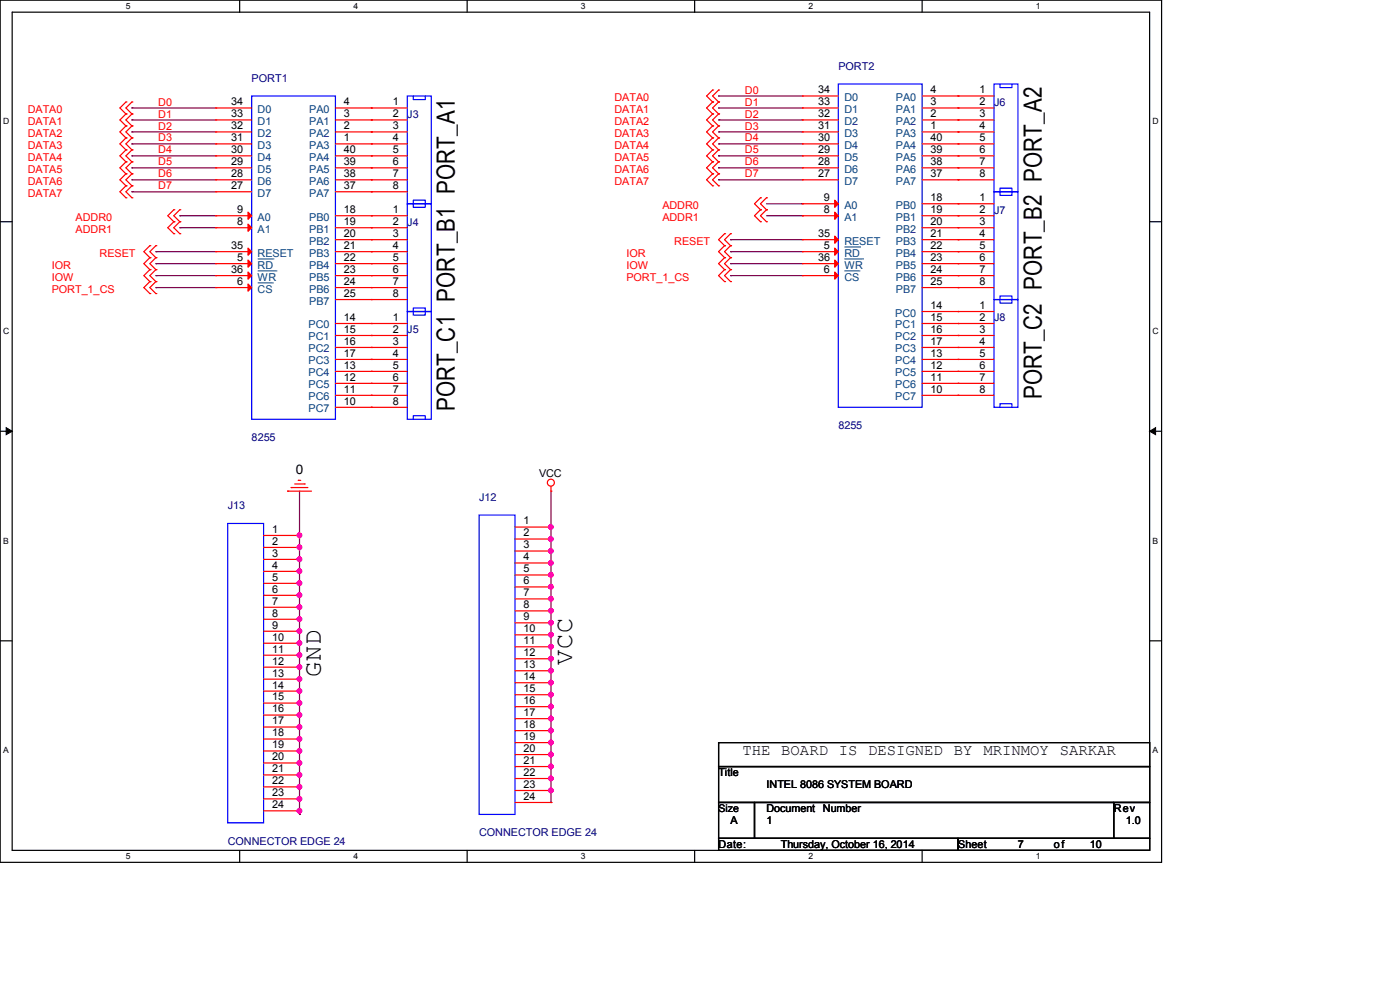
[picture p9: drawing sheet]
<svg xmlns="http://www.w3.org/2000/svg" width="297mm" height="210mm" viewBox="0 0 297 210" stroke-linecap="round" stroke-linejoin="round" font-family="sans-serif">
<path d="M0 0h246.4v182.9h-246.4zM2.6 2.6h241.3v177.8h-241.3z" fill="none" stroke="#000" stroke-width=".25"/>
<g fill="#fff">
<path d="M26.7 .3h1v2h-1z"/>
<path d="M26.7 180.6h1v2h-1z"/>
</g>
<path d="M50.8 0v2.6M50.8 180.4v2.5" fill="none" stroke="#000" stroke-width=".25"/>
<g fill="#fff">
<path d="M75 .3h.9v2h-.9z"/>
<path d="M75 180.6h.9v2h-.9z"/>
</g>
<path d="M99.1 0v2.6M99.1 180.4v2.5" fill="none" stroke="#000" stroke-width=".25"/>
<g fill="#fff">
<path d="M123.2 .3h1v2h-1z"/>
<path d="M123.2 180.6h1v2h-1z"/>
</g>
<path d="M147.4 0v2.6M147.4 180.4v2.5" fill="none" stroke="#000" stroke-width=".25"/>
<g fill="#fff">
<path d="M171.5 .3h1v2h-1z"/>
<path d="M171.5 180.6h1v2h-1z"/>
</g>
<path d="M195.6 0v2.6M195.6 180.4v2.5" fill="none" stroke="#000" stroke-width=".25"/>
<g fill="#fff">
<path d="M219.8 .3h.9v2h-.9z"/>
<path d="M219.8 180.6h.9v2h-.9z"/>
<path d="M.7 24.8h1.2v2h-1.2z"/>
<path d="M244.5 24.8h1.3v2h-1.3z"/>
<path d="M.7 69.3h1.2v1.9h-1.2z"/>
<path d="M244.5 69.3h1.3v1.9h-1.3z"/>
</g>
<path d="M0 47h2.6M243.9 47h2.5" fill="none" stroke="#000" stroke-width=".25"/>
<g fill="#fff">
<path d="M.7 113.7h1.2v2h-1.2z"/>
<path d="M244.5 113.7h1.2v2h-1.2z"/>
</g>
<path d="M0 91.5h2.6M243.9 91.5h2.5" fill="none" stroke="#000" stroke-width=".25"/>
<path d="M1.3 90.7l1.3 .8-1.3 .7zM243.9 91.5l1.3-.8v1.5z" fill="#000" stroke="#000" stroke-width=".21"/>
<g fill="#fff">
<path d="M.7 158.2h1.2v1.9h-1.2z"/>
<path d="M244.5 158.2h1.2v1.9h-1.2z"/>
</g>
<path d="M0 135.9h2.6M243.9 135.9h2.5M152.4 157.5h91.5v5.1h-91.5zM152.4 162.6h91.5v7.6h-91.5zM152.4 170.2h7.7v7.6h-7.7zM152.4 177.8h50.8v2.6h-50.8zM160.1 170.2h76.2v7.6h-76.2zM203.2 177.8h40.7v2.6h-40.7zM236.3 170.2h7.6v7.6h-7.6z" fill="none" stroke="#000" stroke-width=".25"/>
<g fill="none" stroke="#800040" stroke-width=".25">
<path d="M28 22.9h.1M28 25.4h.1M28 28h.1M28 33.1h.1M28 35.6h.1M28 38.1h.1M28 30.5h.1M28 22.9h17.8M28 25.4h17.8M28 28h17.8M28 33.1h17.8M28 35.6h17.8"/>
<path d="M28 38.1h17.8M28 30.5h17.8M152.4 20.4h.1M152.4 22.9h.1M152.4 25.4h.1M152.4 30.5h.1M152.4 33.1h.1M152.4 35.6h.1M152.4 38.1h.1M152.4 28h.1M152.4 22.9h17.8M152.4 25.4h17.8"/>
<path d="M152.4 28h17.8M152.4 33.1h17.8M152.4 35.6h17.8M152.4 38.1h17.8M152.4 30.5h17.8M152.4 20.4h17.8M28 40.7h.1M28 40.7h17.8M33.1 58.5h.1M33.1 55.9h.1M33.1 53.4h.1M33.1 58.5h12.7"/>
<path d="M33.1 55.9h12.7M33.1 53.4h12.7M38.1 45.8h.1M38.1 48.3h.1M38.1 45.8h7.7M38.1 48.3h7.7M155 58.5h.1M155 55.9h.1M155 53.4h.1M155 50.8h.1M155 58.5h15.2M155 55.9h15.2"/>
<path d="M155 53.4h15.2M155 50.8h15.2M162.6 45.8h7.6M162.6 43.2h7.6M170.2 43.2h.1M170.2 45.8h.1M33.1 61h.1M33.1 61h12.7M63.5 113.6h.1M63.5 116.1h.1M63.5 118.7h.1M63.5 104.2v68.6"/>
<path d="M116.9 111.8h.1M116.9 114.3h.1M116.9 116.9h.1M116.9 119.4h.1M116.9 104.2v66M63.5 121.2h.1M63.5 123.7h.1M63.5 126.3h.1M63.5 128.8h.1M63.5 131.4h.1M63.5 133.9h.1M63.5 136.4h.1"/>
<path d="M63.5 139h.1M116.9 122h.1M116.9 124.5h.1M116.9 127h.1M116.9 129.6h.1M116.9 132.1h.1M116.9 134.7h.1M116.9 137.2h.1M116.9 139.7h.1M63.5 141.5h.1M63.5 144.1h.1M63.5 146.6h.1"/>
<path d="M63.5 149.1h.1M63.5 151.7h.1M63.5 154.2h.1M63.5 156.8h.1M63.5 159.3h.1M116.9 142.3h.1M116.9 144.8h.1M116.9 147.4h.1M116.9 149.9h.1M116.9 152.4h.1M116.9 155h.1M116.9 157.5h.1"/>
<path d="M63.5 161.8h.1M63.5 164.4h.1M63.5 166.9h.1M63.5 169.5h.1M63.5 172h.1M63.5 172.8h.1M116.9 160.1h.1M116.9 162.6h.1M116.9 165.1h.1M116.9 167.7h.1M116.9 170.2h.1"/>
</g>
<g fill="#f0f" stroke="#f0f" stroke-width=".25">
<circle cx="116.9" cy="111.8" r=".49"/>
<circle cx="116.9" cy="114.3" r=".49"/>
<circle cx="116.9" cy="116.9" r=".49"/>
<circle cx="116.9" cy="119.4" r=".49"/>
<circle cx="116.9" cy="121.9" r=".49"/>
<circle cx="116.9" cy="124.5" r=".49"/>
<circle cx="116.9" cy="127" r=".49"/>
<circle cx="116.9" cy="129.6" r=".49"/>
<circle cx="116.9" cy="132.1" r=".49"/>
<circle cx="116.9" cy="134.6" r=".49"/>
<circle cx="116.9" cy="137.2" r=".49"/>
<circle cx="116.9" cy="139.7" r=".49"/>
<circle cx="116.9" cy="142.3" r=".49"/>
<circle cx="116.9" cy="144.8" r=".49"/>
<circle cx="116.9" cy="147.3" r=".49"/>
<circle cx="116.9" cy="149.9" r=".49"/>
<circle cx="116.9" cy="152.4" r=".49"/>
<circle cx="116.9" cy="155" r=".49"/>
<circle cx="116.9" cy="157.5" r=".49"/>
<circle cx="116.9" cy="160" r=".49"/>
<circle cx="116.9" cy="162.6" r=".49"/>
<circle cx="116.9" cy="165.1" r=".49"/>
<circle cx="116.9" cy="167.7" r=".49"/>
<circle cx="63.5" cy="113.6" r=".49"/>
<circle cx="63.5" cy="116.1" r=".49"/>
<circle cx="63.5" cy="118.6" r=".49"/>
<circle cx="63.5" cy="121.2" r=".49"/>
<circle cx="63.5" cy="123.7" r=".49"/>
<circle cx="63.5" cy="126.3" r=".49"/>
<circle cx="63.5" cy="128.8" r=".49"/>
<circle cx="63.5" cy="131.3" r=".49"/>
<circle cx="63.5" cy="133.9" r=".49"/>
<circle cx="63.5" cy="136.4" r=".49"/>
<circle cx="63.5" cy="139" r=".49"/>
<circle cx="63.5" cy="141.5" r=".49"/>
<circle cx="63.5" cy="144" r=".49"/>
<circle cx="63.5" cy="146.6" r=".49"/>
<circle cx="63.5" cy="149.1" r=".49"/>
<circle cx="63.5" cy="151.7" r=".49"/>
<circle cx="63.5" cy="154.2" r=".49"/>
<circle cx="63.5" cy="156.7" r=".49"/>
<circle cx="63.5" cy="159.3" r=".49"/>
<circle cx="63.5" cy="161.8" r=".49"/>
<circle cx="63.5" cy="164.4" r=".49"/>
<circle cx="63.5" cy="166.9" r=".49"/>
<circle cx="63.5" cy="169.4" r=".49"/>
<circle cx="63.5" cy="172" r=".49"/>
</g>
<g fill="none" stroke="#f00" stroke-width=".25">
<path d="M151.2 19.1h.1M151.2 19.1l-1.3 1.3 1.3 1.2M152.4 19.1h.1M152.4 19.1l-1.2 1.3 1.2 1.2M26.7 21.6h.1M26.7 24.2h.1M26.7 26.7h.1M26.7 29.3h.1M26.7 31.8h.1M26.7 34.3h.1M26.7 36.9h.1M26.7 39.4h.1"/>
<path d="M26.7 21.6l-1.3 1.3 1.3 1.3M26.7 24.2l-1.3 1.2 1.3 1.3M26.7 26.7l-1.3 1.3 1.3 1.3M26.7 29.3l-1.3 1.2 1.3 1.3M26.7 31.8l-1.3 1.3 1.3 1.2M26.7 34.3l-1.3 1.3 1.3 1.3M26.7 36.9l-1.3 1.2 1.3 1.3M26.7 39.4l-1.3 1.3 1.3 1.3M28 21.6h.1M28 24.2h.1M28 26.7h.1M28 29.3h.1"/>
<path d="M28 31.8h.1M28 34.3h.1M28 36.9h.1M28 39.4h.1M28 21.6l-1.3 1.3 1.3 1.3M28 24.2l-1.3 1.2 1.3 1.3M28 26.7l-1.3 1.3 1.3 1.3M28 29.3l-1.3 1.2 1.3 1.3M28 31.8l-1.3 1.3 1.3 1.2M28 34.3l-1.3 1.3 1.3 1.3M28 36.9l-1.3 1.2 1.3 1.3M28 39.4l-1.3 1.3 1.3 1.3"/>
<path d="M45.8 22.9h.1M45.8 25.4h.1M45.8 28h.1M45.8 30.5h.1M45.8 33.1h.1M45.8 35.6h.1M45.8 38.1h.1M45.8 22.9h7.6M45.8 25.4h7.6M45.8 28h7.6M45.8 30.5h7.6M45.8 33.1h7.6"/>
<path d="M45.8 35.6h7.6M45.8 38.1h7.6M71.2 22.9h15.2M71.2 25.4h15.2M71.2 28h15.2M71.2 30.5h15.2M71.2 33.1h15.2M71.2 35.6h15.2M71.2 38.1h15.2M78.8 22.9h.1M78.8 25.4h.1M78.8 28h.1"/>
<path d="M78.8 30.5h.1M78.8 33.1h.1M78.8 35.6h.1M78.8 38.1h.1M151.2 21.6h.1M151.2 24.2h.1M151.2 26.7h.1M151.2 29.3h.1M151.2 31.8h.1M151.2 34.3h.1M151.2 36.9h.1M151.2 39.4h.1"/>
<path d="M151.2 21.6l-1.3 1.3 1.3 1.3M151.2 24.2l-1.3 1.2 1.3 1.3M151.2 26.7l-1.3 1.3 1.3 1.3M151.2 29.3l-1.3 1.2 1.3 1.3M151.2 31.8l-1.3 1.3 1.3 1.2M151.2 34.3l-1.3 1.3 1.3 1.3M151.2 36.9l-1.3 1.2 1.3 1.3M152.4 21.6h.1M152.4 24.2h.1M152.4 26.7h.1M152.4 29.3h.1M152.4 31.8h.1"/>
<path d="M152.4 34.3h.1M152.4 36.9h.1M152.4 39.4h.1M152.4 21.6l-1.2 1.3 1.2 1.3M152.4 24.2l-1.2 1.2 1.2 1.3M152.4 26.7l-1.2 1.3 1.2 1.3M152.4 29.3l-1.2 1.2 1.2 1.3M152.4 31.8l-1.2 1.3 1.2 1.2M152.4 34.3l-1.2 1.3 1.2 1.3M152.4 36.9l-1.2 1.2 1.2 1.3M170.2 20.4h.1M170.2 22.9h.1"/>
<path d="M170.2 25.4h.1M170.2 28h.1M170.2 30.5h.1M170.2 33.1h.1M170.2 35.6h.1M170.2 38.1h.1M170.2 22.9h7.6M170.2 25.4h7.6M170.2 28h7.6M170.2 30.5h7.6M170.2 33.1h7.6M170.2 35.6h7.6"/>
<path d="M170.2 38.1h7.6M170.2 20.4h7.6M195.6 22.9h15.3M195.6 25.4h15.3M195.6 28h15.3M195.6 30.5h15.3M195.6 33.1h15.3M195.6 35.6h15.3M195.6 38.1h15.3M195.6 20.4h15.3M203.2 20.4h.1M203.2 22.9h.1"/>
<path d="M203.2 25.4h.1M203.2 28h.1M203.2 30.5h.1M203.2 33.1h.1M203.2 35.6h.1M203.2 38.1h.1M26.7 42h.1M28 42h.1M31.8 59.7h.1M31.8 57.2h.1M31.8 54.7h.1M31.8 52.1h.1"/>
<path d="M31.8 59.7l-1.3 1.3 1.3 1.3M31.8 57.2l-1.3 1.3 1.3 1.2M31.8 54.7l-1.3 1.2 1.3 1.3M31.8 52.1l-1.3 1.3 1.3 1.3M33.1 59.7h.1M33.1 57.2h.1M33.1 54.7h.1M33.1 52.1h.1M33.1 59.7l-1.3 1.3 1.3 1.3M33.1 57.2l-1.3 1.3 1.3 1.2M33.1 54.7l-1.3 1.2 1.3 1.3M33.1 52.1l-1.3 1.3 1.3 1.3"/>
<path d="M36.9 44.5h.1M36.9 47h.1M36.9 49.6h.1M36.9 44.5l-1.3 1.3 1.3 1.2M36.9 47l-1.3 1.3 1.3 1.3M38.1 44.5h.1M38.1 47h.1M38.1 49.6h.1M38.1 44.5l-1.2 1.3 1.2 1.2M38.1 47l-1.2 1.3 1.2 1.3M45.8 40.7h.1M45.8 55.9h.1"/>
<path d="M45.8 58.5h.1M45.8 45.8h.1M45.8 48.3h.1M45.8 53.4h.1M45.8 45.8h7.6M45.8 48.3h7.6M45.8 53.4h7.6M45.8 55.9h7.6M45.8 58.5h7.6M45.8 40.7h7.6M71.2 45.8h15.2M71.2 48.3h15.2"/>
<path d="M71.2 50.8h15.2M71.2 53.4h15.2M71.2 55.9h15.2M71.2 58.5h15.2M71.2 40.7h15.2M78.8 45.8h.1M78.8 48.3h.1M78.8 50.8h.1M78.8 53.4h.1M78.8 55.9h.1M78.8 58.5h.1M78.8 40.7h.1"/>
<path d="M153.7 57.2h.1M153.7 59.7h.1M153.7 54.7h.1M153.7 52.1h.1M153.7 49.6h.1M153.7 57.2l-1.3 1.3 1.3 1.2M153.7 54.7l-1.3 1.2 1.3 1.3M153.7 52.1l-1.3 1.3 1.3 1.3M153.7 49.6l-1.3 1.2 1.3 1.3M155 57.2h.1M155 59.7h.1M155 54.7h.1"/>
<path d="M155 52.1h.1M155 49.6h.1M155 57.2l-1.3 1.3 1.3 1.2M155 54.7l-1.3 1.2 1.3 1.3M155 52.1l-1.3 1.3 1.3 1.3M155 49.6l-1.3 1.2 1.3 1.3M161.3 42h.1M161.3 44.5h.1M161.3 47h.1M161.3 42l-1.2 1.2 1.2 1.3M161.3 44.5l-1.2 1.3 1.2 1.2M162.6 42h.1"/>
<path d="M162.6 44.5h.1M162.6 47h.1M162.6 42l-1.3 1.2 1.3 1.3M162.6 44.5l-1.3 1.3 1.3 1.2M170.2 53.4h.1M170.2 55.9h.1M170.2 43.2h.1M170.2 45.8h.1M170.2 50.8h.1M170.2 58.5h.1M170.2 45.8h7.6M170.2 50.8h7.6"/>
<path d="M170.2 53.4h7.6M170.2 55.9h7.6M170.2 58.5h7.6M170.2 43.2h7.6M195.6 45.8h15.3M195.6 48.3h15.3M195.6 50.8h15.3M195.6 53.4h15.3M195.6 55.9h15.3M195.6 58.5h15.3M195.6 43.2h15.3M203.2 43.2h.1"/>
<path d="M203.2 45.8h.1M203.2 48.3h.1M203.2 50.8h.1M203.2 53.4h.1M203.2 55.9h.1M203.2 58.5h.1M31.8 62.3h.1M33.1 62.3h.1M45.8 61h.1M45.8 61h7.6M71.2 61h15.2M71.2 63.5h15.2"/>
<path d="M71.2 68.6h15.2M71.2 71.2h15.2M71.2 73.7h15.2M71.2 76.2h15.2M71.2 78.8h15.2M78.8 61h.1M78.8 63.5h.1M78.8 68.6h.1M78.8 71.2h.1M78.8 73.7h.1M78.8 76.2h.1M78.8 78.8h.1"/>
<path d="M195.6 61h15.3M195.6 68.6h15.3M195.6 71.2h15.3M195.6 73.7h15.3M195.6 76.2h15.3M195.6 78.8h15.3M195.6 66.1h15.3M203.2 66.1h.1M203.2 68.6h.1M203.2 71.2h.1M203.2 73.7h.1M203.2 76.2h.1"/>
<path d="M203.2 78.8h.1M203.2 61h.1M71.2 81.3h15.2M71.2 83.9h15.2M71.2 86.4h15.2M78.8 81.3h.1M78.8 83.9h.1M78.8 86.4h.1M195.6 81.3h15.3M195.6 83.9h15.3M203.2 81.3h.1M203.2 83.9h.1"/>
<path d="M55.9 113.6h7.6M55.9 116.1h7.6M55.9 118.7h7.6M61 104.2h.1M61 104.2h5.1M61.8 103.4h.1M61.8 103.4h3.5M62.5 102.7h2.1M63.3 101.9h.1M63.3 101.9h.5M63.5 113.6h.1M63.5 116.1h.1"/>
<path d="M63.5 118.7h.1M64.6 102.7h.1M109.3 111.8h7.6M109.3 114.3h7.6M109.3 116.9h7.6M109.3 119.4h7.6M116.9 104.2h.1M116.9 111.8h.1M116.9 114.3h.1M116.9 116.9h.1M116.9 119.4h.1M116.9 103.2v1"/>
<path d="M55.9 121.2h7.6M55.9 123.7h7.6M55.9 126.3h7.6M55.9 128.8h7.6M55.9 131.4h7.6M55.9 133.9h7.6M55.9 136.4h7.6M55.9 139h7.6M63.5 121.2h.1M63.5 123.7h.1M63.5 126.3h.1M63.5 128.8h.1"/>
<path d="M63.5 131.4h.1M63.5 133.9h.1M63.5 136.4h.1M63.5 139h.1M109.3 122h7.6M109.3 124.5h7.6M109.3 127h7.6M109.3 129.6h7.6M109.3 132.1h7.6M109.3 134.7h7.6M109.3 137.2h7.6M109.3 139.7h7.6"/>
<path d="M116.9 122h.1M116.9 124.5h.1M116.9 127h.1M116.9 129.6h.1M116.9 132.1h.1M116.9 134.7h.1M116.9 137.2h.1M116.9 139.7h.1M55.9 141.5h7.6M55.9 144.1h7.6M55.9 146.6h7.6M55.9 149.1h7.6"/>
<path d="M55.9 151.7h7.6M55.9 154.2h7.6M55.9 156.8h7.6M55.9 159.3h7.6M63.5 141.5h.1M63.5 144.1h.1M63.5 146.6h.1M63.5 149.1h.1M63.5 151.7h.1M63.5 154.2h.1M63.5 156.8h.1M63.5 159.3h.1"/>
<path d="M109.3 142.3h7.6M109.3 144.8h7.6M109.3 147.4h7.6M109.3 149.9h7.6M109.3 152.4h7.6M109.3 155h7.6M109.3 157.5h7.6M116.9 142.3h.1M116.9 144.8h.1M116.9 147.4h.1M116.9 149.9h.1M116.9 152.4h.1"/>
<path d="M116.9 155h.1M116.9 157.5h.1M55.9 161.8h7.6M55.9 164.4h7.6M55.9 166.9h7.6M55.9 169.5h7.6M55.9 172h7.6M63.5 161.8h.1M63.5 164.4h.1M63.5 166.9h.1M63.5 169.5h.1M63.5 172h.1"/>
<path d="M109.3 160.1h7.6M109.3 162.6h7.6M109.3 165.1h7.6M109.3 167.7h7.6M109.3 170.2h7.6M116.9 160.1h.1M116.9 162.6h.1M116.9 165.1h.1M116.9 167.7h.1M116.9 170.2h.1"/>
<circle cx="116.9" cy="102.4" r=".74"/>
</g>
<g fill="none" stroke="#00f" stroke-width=".25">
<path d="M177.8 17.8h17.8v68.6h-17.8zM210.9 17.8h5v22.9h-5zM212.1 17.8v.8h2.6v-.8M53.4 20.4h17.8v68.5h-17.8zM86.4 20.4h5.1v22.8h-5.1zM87.7 20.4v.7h2.5v-.7M212.1 39.9h2.6v1.5h-2.6zM86.4 43.2h5.1v22.9h-5.1zM87.7 42.5h2.5v1.5h-2.5zM210.9 40.7h5v22.8h-5zM86.4 66.1h5.1v22.8h-5.1zM87.7 65.3h2.5v1.5h-2.5z"/>
<path d="M210.9 63.5h5v22.9h-5zM212.1 62.8h2.6v1.5h-2.6zM87.7 88.9v-.7h2.5v.7M212.1 86.4v-.8h2.6v.8M48.3 111h7.6v63.5h-7.6zM101.6 109.3h7.7v63.5h-7.7z"/>
</g>
<g fill="#f00" stroke="#f00" stroke-width=".25">
<path d="M52.6 55.2l.8 .7-.8 .8z"/>
<path d="M52.6 57.7l.8 .8-.8 .7z"/>
<path d="M52.6 45l.8 .8-.8 .7z"/>
<path d="M52.6 47.5l.8 .8-.8 .8z"/>
<path d="M52.6 52.6l.8 .8-.8 .7z"/>
<path d="M52.6 60.2l.8 .8-.8 .8z"/>
<path d="M177.1 52.6l.7 .8-.7 .7z"/>
<path d="M177.1 55.2l.7 .7-.7 .8z"/>
<path d="M177.1 42.5l.7 .7-.7 .8z"/>
<path d="M177.1 45l.7 .8-.7 .7z"/>
<path d="M177.1 50.1l.7 .7-.7 .8z"/>
<path d="M177.1 57.7l.7 .8-.7 .7z"/>
</g>
<path d="M54.7 54.9h3.3M54.7 57.5h3.9M58 54.9h.1M58.6 57.5h.1M179.1 54.9h4M179.1 57.5h3.2M179.1 52.4h3.3M182.3 57.5h.1M182.4 52.4h.1M183.1 54.9h.1M54.7 60h3.1M57.8 60h.1" fill="none" stroke="#004080" stroke-width=".21"/>
<g font-size="5.3">
<text x="96.5" y="87.2" transform="rotate(-90 96.5 87.2)">PORT_C1 PORT_B1 PORT_A1</text>
<text x="221" y="84.6" transform="rotate(-90 221 84.6)">PORT_C2 PORT_B2 PORT_A2</text>
<text x="68.1" y="143.6" transform="rotate(-90 68.1 143.6)">GND</text>
<text x="121.4" y="141" transform="rotate(-90 121.4 141)">VCC</text>
</g>
<text font-size="3.3" x="157.5" y="160.1">THE BOARD IS DESIGNED BY MRINMOY SARKAR</text>
<text font-size="2.8" x="62.8" y="100.6">0</text>
<g font-size="2.3" fill="#000080">
<text x="53.4" y="17.4">PORT1</text>
<text x="177.9" y="14.8">PORT2</text>
<text x="210.9" y="22.4">J6</text>
<text x="86.4" y="25">J3</text>
<text x="86.4" y="47.8">J4</text>
<text x="210.9" y="45.3">J7</text>
<text x="86.4" y="70.7">J5</text>
<text x="210.9" y="68.2">J8</text>
<text x="53.4" y="93.6">8255</text>
<text x="177.9" y="91">8255</text>
<text x="101.6" y="106.3">J12</text>
<text x="48.3" y="108">J13</text>
<text x="48.3" y="179.2">CONNECTOR EDGE 24</text>
<text x="101.6" y="177.4">CONNECTOR EDGE 24</text>
</g>
<g font-size="2.3" fill="#f00">
<text x="5.9" y="24">DATA0</text>
<text x="33.6" y="22.4">D0</text>
<text x="130.4" y="21.4">DATA0</text>
<text x="130.4" y="24">DATA1</text>
<text x="158" y="19.9">D0</text>
<text x="158" y="22.4">D1</text>
<text x="5.9" y="26.5">DATA1</text>
<text x="5.9" y="29">DATA2</text>
<text x="33.6" y="24.9">D1</text>
<text x="33.6" y="27.5">D2</text>
<text x="130.4" y="26.5">DATA2</text>
<text x="130.4" y="29">DATA3</text>
<text x="158" y="24.9">D2</text>
<text x="158" y="27.5">D3</text>
<text x="5.9" y="31.6">DATA3</text>
<text x="5.9" y="34.1">DATA4</text>
<text x="33.6" y="32.6">D4</text>
<text x="33.6" y="35.1">D5</text>
<text x="33.6" y="30">D3</text>
<text x="130.4" y="31.6">DATA4</text>
<text x="130.4" y="34.1">DATA5</text>
<text x="158" y="30">D4</text>
<text x="158" y="32.6">D5</text>
<text x="158" y="35.1">D6</text>
<text x="5.9" y="36.7">DATA5</text>
<text x="5.9" y="39.2">DATA6</text>
<text x="5.9" y="41.7">DATA7</text>
<text x="33.6" y="37.6">D6</text>
<text x="33.6" y="40.2">D7</text>
<text x="130.4" y="36.7">DATA6</text>
<text x="130.4" y="39.2">DATA7</text>
<text x="158" y="37.6">D7</text>
<text x="16" y="46.8">ADDR0</text>
<text x="140.5" y="44.3">ADDR0</text>
<text x="140.5" y="46.8">ADDR1</text>
<text x="16" y="49.4">ADDR1</text>
<text x="143.1" y="51.9">RESET</text>
<text x="11" y="59.5">IOW</text>
<text x="11" y="57">IOR</text>
<text x="21.1" y="54.4">RESET</text>
<text x="132.9" y="59.5">PORT_1_CS</text>
<text x="132.9" y="57">IOW</text>
<text x="132.9" y="54.4">IOR</text>
<text x="11" y="62.1">PORT_1_CS</text>
</g>
<g font-size="2.3">
<text x="49.1" y="22.4">34</text>
<text x="72.9" y="22.4">4</text>
<text x="83.4" y="22.4">1</text>
<text x="173.5" y="19.8">34</text>
<text x="173.5" y="22.4">33</text>
<text x="197.4" y="19.8">4</text>
<text x="197.4" y="22.4">3</text>
<text x="207.8" y="19.8">1</text>
<text x="207.8" y="22.4">2</text>
<text x="49.1" y="24.9">33</text>
<text x="49.1" y="27.4">32</text>
<text x="49.1" y="30">31</text>
<text x="72.9" y="24.9">3</text>
<text x="72.9" y="27.4">2</text>
<text x="72.9" y="30">1</text>
<text x="83.4" y="24.9">2</text>
<text x="83.4" y="27.4">3</text>
<text x="83.4" y="30">4</text>
<text x="173.5" y="24.9">32</text>
<text x="173.5" y="27.4">31</text>
<text x="173.5" y="30">30</text>
<text x="197.4" y="24.9">2</text>
<text x="197.4" y="27.4">1</text>
<text x="197.4" y="30">40</text>
<text x="207.8" y="24.9">3</text>
<text x="207.8" y="27.4">4</text>
<text x="207.8" y="30">5</text>
<text x="49.1" y="32.5">30</text>
<text x="49.1" y="35.1">29</text>
<text x="72.9" y="32.5">40</text>
<text x="72.9" y="35.1">39</text>
<text x="83.4" y="32.5">5</text>
<text x="83.4" y="35.1">6</text>
<text x="173.5" y="32.5">29</text>
<text x="173.5" y="35.1">28</text>
<text x="197.4" y="32.5">39</text>
<text x="197.4" y="35.1">38</text>
<text x="207.8" y="32.5">6</text>
<text x="207.8" y="35.1">7</text>
<text x="49.1" y="37.6">28</text>
<text x="49.1" y="40.1">27</text>
<text x="72.9" y="37.6">38</text>
<text x="72.9" y="40.1">37</text>
<text x="83.4" y="37.6">7</text>
<text x="83.4" y="40.1">8</text>
<text x="173.5" y="37.6">27</text>
<text x="197.4" y="37.6">37</text>
<text x="207.8" y="37.6">8</text>
<text x="50.3" y="45.2">9</text>
<text x="50.3" y="47.8">8</text>
<text x="72.9" y="45.2">18</text>
<text x="72.9" y="47.8">19</text>
<text x="83.4" y="45.2">1</text>
<text x="83.4" y="47.8">2</text>
<text x="174.8" y="42.7">9</text>
<text x="174.8" y="45.2">8</text>
<text x="197.4" y="42.7">18</text>
<text x="197.4" y="45.2">19</text>
<text x="197.4" y="47.8">20</text>
<text x="207.8" y="42.7">1</text>
<text x="207.8" y="45.2">2</text>
<text x="207.8" y="47.8">3</text>
<text x="49.1" y="52.8">35</text>
<text x="72.9" y="50.3">20</text>
<text x="72.9" y="52.8">21</text>
<text x="83.4" y="50.3">3</text>
<text x="83.4" y="52.8">4</text>
<text x="173.5" y="50.3">35</text>
<text x="174.8" y="52.8">5</text>
<text x="197.4" y="50.3">21</text>
<text x="197.4" y="52.8">22</text>
<text x="207.8" y="50.3">4</text>
<text x="207.8" y="52.8">5</text>
<text x="49.1" y="57.9">36</text>
<text x="50.3" y="55.4">5</text>
<text x="72.9" y="55.4">22</text>
<text x="72.9" y="57.9">23</text>
<text x="83.4" y="55.4">5</text>
<text x="83.4" y="57.9">6</text>
<text x="173.5" y="55.4">36</text>
<text x="174.8" y="57.9">6</text>
<text x="197.4" y="55.4">23</text>
<text x="197.4" y="57.9">24</text>
<text x="207.8" y="55.4">6</text>
<text x="207.8" y="57.9">7</text>
<text x="50.3" y="60.5">6</text>
<text x="72.9" y="60.5">24</text>
<text x="72.9" y="63">25</text>
<text x="83.4" y="60.5">7</text>
<text x="83.4" y="63">8</text>
<text x="197.4" y="60.5">25</text>
<text x="197.4" y="65.5">14</text>
<text x="207.8" y="65.5">1</text>
<text x="207.8" y="60.5">8</text>
<text x="72.9" y="68.1">14</text>
<text x="72.9" y="70.6">15</text>
<text x="83.4" y="68.1">1</text>
<text x="83.4" y="70.6">2</text>
<text x="197.4" y="68.1">15</text>
<text x="197.4" y="70.6">16</text>
<text x="207.8" y="68.1">2</text>
<text x="207.8" y="70.6">3</text>
<text x="72.9" y="73.2">16</text>
<text x="72.9" y="75.7">17</text>
<text x="83.4" y="73.2">3</text>
<text x="83.4" y="75.7">4</text>
<text x="197.4" y="73.2">17</text>
<text x="197.4" y="75.7">13</text>
<text x="207.8" y="73.2">4</text>
<text x="207.8" y="75.7">5</text>
<text x="72.9" y="78.2">13</text>
<text x="72.9" y="80.8">12</text>
<text x="72.9" y="83.3">11</text>
<text x="83.4" y="78.2">5</text>
<text x="83.4" y="80.8">6</text>
<text x="83.4" y="83.3">7</text>
<text x="197.4" y="78.2">12</text>
<text x="197.4" y="80.8">11</text>
<text x="197.4" y="83.3">10</text>
<text x="207.8" y="78.2">6</text>
<text x="207.8" y="80.8">7</text>
<text x="207.8" y="83.3">8</text>
<text x="72.9" y="85.9">10</text>
<text x="83.4" y="85.9">8</text>
<text x="114.4" y="101.2">VCC</text>
<text x="57.7" y="113">1</text>
<text x="111" y="111.3">1</text>
<text x="111" y="113.8">2</text>
<text x="57.7" y="115.6">2</text>
<text x="57.7" y="118.1">3</text>
<text x="111" y="116.3">3</text>
<text x="111" y="118.9">4</text>
<text x="57.7" y="120.6">4</text>
<text x="57.7" y="123.2">5</text>
<text x="57.7" y="125.7">6</text>
<text x="111" y="121.4">5</text>
<text x="111" y="124">6</text>
<text x="57.7" y="128.3">7</text>
<text x="57.7" y="130.8">8</text>
<text x="111" y="126.5">7</text>
<text x="111" y="129">8</text>
<text x="111" y="131.6">9</text>
<text x="57.7" y="133.4">9</text>
<text x="57.7" y="135.9">10</text>
<text x="111" y="134.1">10</text>
<text x="111" y="136.7">11</text>
<text x="57.7" y="138.4">11</text>
<text x="57.7" y="141">12</text>
<text x="57.7" y="143.5">13</text>
<text x="111" y="139.2">12</text>
<text x="111" y="141.7">13</text>
<text x="57.7" y="146">14</text>
<text x="57.7" y="148.6">15</text>
<text x="111" y="144.3">14</text>
<text x="111" y="146.8">15</text>
<text x="111" y="149.4">16</text>
<text x="57.7" y="151.1">16</text>
<text x="57.7" y="153.7">17</text>
<text x="111" y="151.9">17</text>
<text x="111" y="154.4">18</text>
<text x="57.7" y="156.2">18</text>
<text x="57.7" y="158.8">19</text>
<text x="57.7" y="161.3">20</text>
<text x="111" y="157">19</text>
<text x="111" y="159.5">20</text>
<text x="57.7" y="163.8">21</text>
<text x="57.7" y="166.4">22</text>
<text x="111" y="162.1">21</text>
<text x="111" y="164.6">22</text>
<text x="111" y="167.1">23</text>
<text x="152.4" y="164.7">Title</text>
<text x="162.6" y="167.2">INTEL 8086 SYSTEM BOARD</text>
<text x="57.7" y="168.9">23</text>
<text x="57.7" y="171.4">24</text>
<text x="111" y="169.7">24</text>
<text x="162.6" y="172.3">Document</text>
<text x="174.6" y="172.3">Number</text>
<text x="236.3" y="172.3">Rev</text>
<text x="152.4" y="179.9">Date:</text>
<text x="155" y="174.8">A</text>
<text x="162.6" y="174.8">1</text>
<text x="165.7" y="179.9">Thursday, October 16, 2014</text>
<text x="203.2" y="179.9">Sheet</text>
<text x="216" y="179.9">7</text>
<text x="223.6" y="179.9">of</text>
<text x="231.2" y="179.9">10</text>
<text x="238.8" y="174.8">1.0</text>
</g>
<g font-size="2.3" fill="#004080">
<text x="54.7" y="24">D0</text>
<text x="65.6" y="24">PA0</text>
<text x="179.1" y="21.4">D0</text>
<text x="179.1" y="24">D1</text>
<text x="190" y="21.4">PA0</text>
<text x="190" y="24">PA1</text>
<text x="54.7" y="26.5">D1</text>
<text x="54.7" y="29">D2</text>
<text x="65.6" y="26.5">PA1</text>
<text x="65.6" y="29">PA2</text>
<text x="179.1" y="26.5">D2</text>
<text x="179.1" y="29">D3</text>
<text x="190" y="26.5">PA2</text>
<text x="190" y="29">PA3</text>
<text x="54.7" y="31.6">D3</text>
<text x="54.7" y="34.1">D4</text>
<text x="65.6" y="31.6">PA3</text>
<text x="65.6" y="34.1">PA4</text>
<text x="179.1" y="31.6">D4</text>
<text x="179.1" y="34.1">D5</text>
<text x="190" y="31.6">PA4</text>
<text x="190" y="34.1">PA5</text>
<text x="54.7" y="36.7">D5</text>
<text x="54.7" y="39.2">D6</text>
<text x="54.7" y="41.7">D7</text>
<text x="65.6" y="36.7">PA5</text>
<text x="65.6" y="39.2">PA6</text>
<text x="65.6" y="41.7">PA7</text>
<text x="179.1" y="36.7">D6</text>
<text x="179.1" y="39.2">D7</text>
<text x="190" y="36.7">PA6</text>
<text x="190" y="39.2">PA7</text>
<text x="54.7" y="46.8">A0</text>
<text x="65.6" y="46.8">PB0</text>
<text x="179.1" y="44.3">A0</text>
<text x="179.1" y="46.8">A1</text>
<text x="190" y="44.3">PB0</text>
<text x="190" y="46.8">PB1</text>
<text x="54.7" y="49.4">A1</text>
<text x="65.6" y="49.4">PB1</text>
<text x="65.6" y="51.9">PB2</text>
<text x="179.1" y="51.9">RESET</text>
<text x="190" y="49.4">PB2</text>
<text x="190" y="51.9">PB3</text>
<text x="54.7" y="57">RD</text>
<text x="54.7" y="59.5">WR</text>
<text x="54.7" y="54.4">RESET</text>
<text x="65.6" y="54.4">PB3</text>
<text x="65.6" y="57">PB4</text>
<text x="65.6" y="59.5">PB5</text>
<text x="179.1" y="54.4">RD</text>
<text x="179.1" y="57">WR</text>
<text x="179.1" y="59.5">CS</text>
<text x="190" y="54.4">PB4</text>
<text x="190" y="57">PB5</text>
<text x="190" y="59.5">PB6</text>
<text x="54.7" y="62.1">CS</text>
<text x="65.6" y="62.1">PB6</text>
<text x="65.6" y="64.6">PB7</text>
<text x="190" y="62.1">PB7</text>
<text x="65.5" y="69.7">PC0</text>
<text x="189.9" y="67.1">PC0</text>
<text x="189.9" y="69.7">PC1</text>
<text x="65.5" y="72.2">PC1</text>
<text x="65.5" y="74.8">PC2</text>
<text x="65.5" y="77.3">PC3</text>
<text x="189.9" y="72.2">PC2</text>
<text x="189.9" y="74.8">PC3</text>
<text x="189.9" y="77.3">PC4</text>
<text x="65.5" y="79.8">PC4</text>
<text x="65.5" y="82.4">PC5</text>
<text x="189.9" y="79.8">PC5</text>
<text x="189.9" y="82.4">PC6</text>
<text x="65.5" y="84.9">PC6</text>
<text x="65.5" y="87.5">PC7</text>
<text x="189.9" y="84.9">PC7</text>
</g>
<text font-size="2.2" x="152.4" y="172.3">Size</text>
<g font-size="1.8">
<text x="26.7" y="1.9">5</text>
<text x="75" y="1.9">4</text>
<text x="123.2" y="1.9">3</text>
<text x="171.5" y="1.9">2</text>
<text x="219.8" y="1.9">1</text>
<text x=".7" y="26.4">D</text>
<text x="244.5" y="26.4">D</text>
<text x=".7" y="70.9">C</text>
<text x="244.5" y="70.9">C</text>
<text x=".7" y="115.3">B</text>
<text x="244.5" y="115.3">B</text>
<text x=".7" y="159.8">A</text>
<text x="244.5" y="159.8">A</text>
<text x="26.7" y="182.2">5</text>
<text x="75" y="182.2">4</text>
<text x="123.2" y="182.2">3</text>
<text x="171.5" y="182.2">2</text>
<text x="219.8" y="182.2">1</text>
</g>
</svg>
